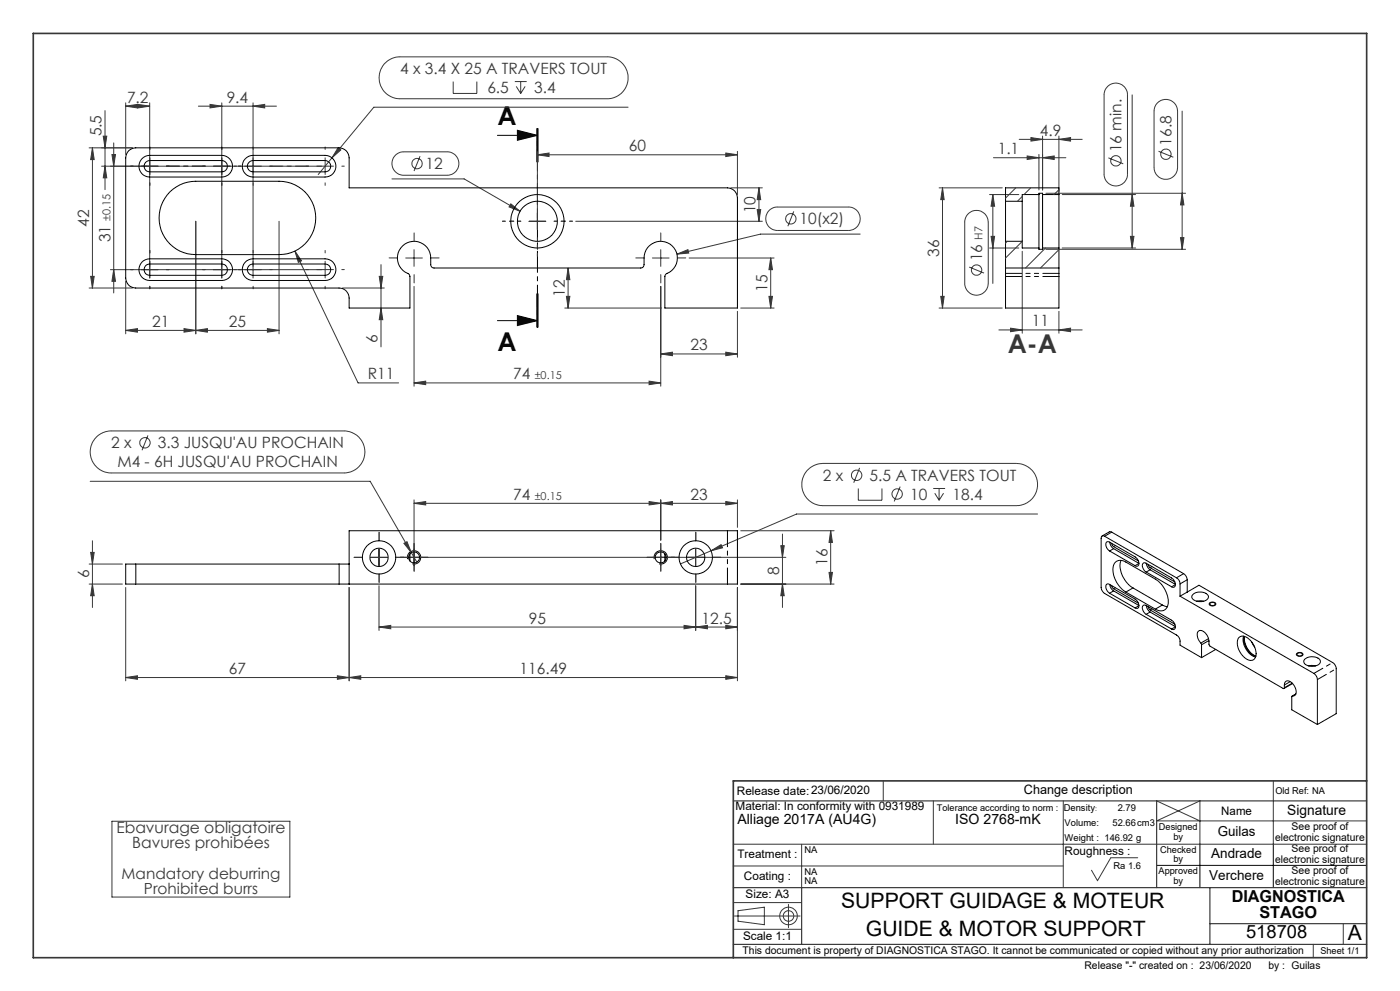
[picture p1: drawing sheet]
<svg xmlns="http://www.w3.org/2000/svg" width="420mm" height="297mm" viewBox="0 0 420 297" stroke-linecap="round" stroke-linejoin="round" font-family="sans-serif">
<g fill="none" stroke="#373737" stroke-width=".3">
<path d="M115.5 18.9l1.8-1.2 2.4-.7h62.4a6.3 6.3 0 0 1 6.3 6.3 6.3 6.3 0 0 1-6.3 6.3h-62.1a6.3 6.3 0 0 1-5.8-3.8 6.3 6.3 0 0 1 1.3-6.9zM31.5 33.2v23.6M37.7 31.8l3.5-.5v1zM37.7 30.8v15.5M37.7 31.8h7.2M41.4 31.3l3.5 .5-3.5 .5zM44.9 30.8v52.5M59.5 31.8h23.4M63 31.3l3.5 .5-3.5 .5zM66.5 30.8v52.5M75.9 31.8l3.5-.5v1zM75.9 30.8v52.5"/>
<path d="M136 24.4v3.6h7.1v-3.6M154.4 24.4h3.6M154.9 25.9l1.3 2.1M156.2 24.4v3.6M157.6 25.9l-1.4 2.1M188.4 32.1h-76.3l-12.5 15.2M332.2 26a3.5 3.5 0 0 1 3.9-.8 3.5 3.5 0 0 1 2.1 3.2v23.8a3.5 3.5 0 0 1-3.5 3.5 3.5 3.5 0 0 1-3.5-3.5v-24.1l.4-1.2zM339.7 28.4v45.9M347.2 30.9a3.5 3.5 0 0 1 3.8-.8 3.5 3.5 0 0 1 2.3 3.2v16.9a3.5 3.5 0 0 1-3.6 3.5 3.5 3.5 0 0 1-3.5-3.5v-16.9l.3-1.3zM354.6 33.3v41.4M26.7 44.3h13M27.7 44.3l.6 3.5h-1.1z"/>
<path d="M27.7 44.3v42M30.5 49.8h66M31 40.8h1l-.5 3.5zM31.5 49.8l.5 3.5h-1zM33.6 46.3h1l-.5 3.5zM34.1 42.8v45M99.6 47.3l-4.1 5M101.4 44.3l.8 .6-2.6 2.4zM117.6 53.6h21.6l16.8 9.7M118.7 46.5l.9-.6 1.2-.4h13.4a3.5 3.5 0 0 1 3.5 3.5 3.5 3.5 0 0 1-3.5 3.5h-13.1a3.5 3.5 0 0 1-3.3-2.2 3.5 3.5 0 0 1 .9-3.8zM126 46.8l-1.8 4.5M161.2 46.4l3.5-.5v1z"/>
<path d="M161.2 45.4v23.4M161.2 46.4h60M217.7 45.9l3.5 .5-3.5 .5zM219.2 56.3h9.5M221.2 45.4v12.9M227.7 56.3v10M227.7 56.3l.5 3.5h-1zM281.7 56.3h19M282.8 56.3v36M282.8 56.3l.4 3.5h-1zM296.9 58.3h8.7M297.9 58.3v26.6"/>
<path d="M297.9 58.3l.5 3.5h-1.1zM298 47.3h21.8M305.8 41.8h18.9M308.2 46.7l3.5 .6-3.5 .5zM309.3 41.2l3.5 .6-3.5 .5zM311.7 46.3v10.6M312.8 47.3l3.5-.6v1.1zM312.8 40.8v16.1M313.8 57.9h41.9M317.7 41.8l3.5-.6v1.1zM317.7 40.8v16.5M318.7 58.3h22"/>
<path d="M332.5 47.3l4.5 1.8M339.7 58.3l.5 3.5h-1.1zM347.6 45.3l4.4 1.8M354.6 57.9l.6 3.5h-1zM58.7 66.3v33.7M83.7 66.3v33.7M88.5 75.2l2 3-1 .4zM88.5 75.2l18.9 39.6h12.2M114.3 79.3v24.7M121.7 77.3h5M124.2 74.8v5M153.2 61.1l2.8 2.2-3.3-1.3z"/>
<path d="M158.7 66.3h5M172.7 66.3h56M195.7 77.3h5M198.2 74.8v5M203.1 76.2l3.3-1.4 .2 1zM206.7 77.3h25.5M227.2 62.8h1l-.5 3.5zM230.6 63.2l1.1-.8 1.3-.3h21.5a3.5 3.5 0 0 1 3.6 3.5 3.5 3.5 0 0 1-3.6 3.5h-21.2a3.5 3.5 0 0 1-3.3-2.1 3.5 3.5 0 0 1 .6-3.8zM231.2 77.3v15M231.2 77.3l.5 3.5h-1zM238.1 63.4l-1.7 4.4M258.1 70.2h-30l-25 6"/>
<path d="M290.4 64.1a3.5 3.5 0 0 1 3.9-.8 3.5 3.5 0 0 1 2.2 3.3v18.3a3.5 3.5 0 0 1-3.6 3.6 3.5 3.5 0 0 1-3.5-3.6v-18.6l.3-1zM296.9 74.3h8.7M297.3 70.8h1.1l-.5 3.5zM306.7 75.3v24.6M313.8 74.7h41.9M318.7 74.3h22M339.1 70.8h1.1l-.5 3.5zM354.2 71.2h1l-.6 3.5zM26.7 86.3h13M27.2 82.8h1.1l-.6 3.5zM33.1 80.8h63.4M34.1 80.8l.5 3.5h-1z"/>
<path d="M37.7 99l3.5-.5v1.1zM37.7 99h46M37.7 84.3v15.7M55.2 98.5l3.5 .5-3.5 .6zM58.7 99l3.5-.5v1.1zM80.2 98.5l3.5 .5-3.5 .6zM102.7 86.3h12.6M113.8 82.8h1l-.5 3.5zM114.3 92.3l.5 3.5h-1zM124.2 85.8v29.9M169.4 92.3h29.1M169.9 88.8h1.1l-.6 3.5z"/>
<path d="M170.4 80.3l.6 3.5h-1.1zM170.4 80.3v12M198.2 85.8v29.9M221.2 93.3v13.8M222.2 92.3h10M230.7 88.8h1l-.5 3.5zM281.7 92.3h19M282.2 88.8h1l-.4 3.5zM290.8 80l4.4 1.8M299.6 98.9h25.1M303.2 98.4l3.5 .5-3.5 .5zM317.7 98.9l3.5-.5v1z"/>
<path d="M317.7 93.3v6.6M124.2 114.8l3.5-.6v1.1zM124.2 114.8h74M194.7 114.2l3.5 .6-3.5 .5zM198.2 106.1l3.5-.6v1.1zM198.2 106.1h23M217.7 105.5l3.5 .6-3.5 .5zM28.9 131.1l2-1.5 2.1-.5h70.2a6.3 6.3 0 0 1 6.3 6.3 6.3 6.3 0 0 1-6.3 6.3h-69.8a6.3 6.3 0 0 1-5.9-3.8 6.3 6.3 0 0 1 1.4-6.8zM44.4 130.5l-1.8 4.4M27.1 144.2h84l12.3 21.4M124.2 150.8l3.5-.5v1zM124.2 149.8v19.7"/>
<path d="M124.2 150.8h97M194.7 150.3l3.5 .5-3.5 .5zM198.2 150.8l3.5-.5v1zM198.2 149.8v12.1M217.7 150.3l3.5 .5-3.5 .5zM221.2 149.8v8.2M222.2 159.1h28M242.1 141.1l2-1.5 1.3-.5 1.5-.2h58a6.3 6.3 0 0 1 6.4 6.3 6.3 6.3 0 0 1-6.4 6.3h-58a6.3 6.3 0 0 1-5.8-3.7 6.3 6.3 0 0 1 1-6.7zM249.2 159.1l.5 3.5h-1zM249.2 159.1v15.9M257.5 146.4v3.5h7.1v-3.5M257.9 140.2l-1.8 4.5"/>
<path d="M270.1 145.8l-1.8 4.5M280 146.4h3.5M280.4 147.8l1.3 2.1M281.7 146.4v3.5M283.1 147.8l-1.4 2.1M311.3 154.1h-72.3l-34.9 14.9M26.7 175h10M26.7 169h10M27.2 165.6h1.1l-.6 3.4zM27.7 162.1v20M27.7 175l.6 3.5h-1.1zM37.7 176.1v27.9"/>
<path d="M104.7 176.1v27.9M111.2 167h5M113.7 164.6v4.9M113.7 175.5v13.4M121.2 162.8l.9-.5 1.3 3.3zM123.4 165.6l1.7 2.9M198.2 164.6v4.9M208.7 164.6v4.9M208.7 175.5v13.4M213.3 165.1l3-1.9 .4 1zM221.2 176.1v27.9M222.2 175h28"/>
<path d="M234.2 163.5h1.1l-.6 3.5zM234.7 175l.6 3.5h-1.1zM234.7 160.1v22M235.8 167h-114.1M248.7 171.6h1l-.5 3.4zM113.7 187.9l3.5-.5v1.1zM205.2 187.4l3.5 .5-3.5 .6zM208.7 187.9l3.5-.5v1.1zM217.7 187.4l3.5 .5-3.5 .6zM221.2 187.9h-107.5M37.7 203.1l3.5-.6v1.1zM101.2 202.5l3.5 .6-3.5 .5z"/>
<path d="M104.7 203.1l3.5-.6v1.1zM217.7 202.5l3.5 .6-3.5 .5zM221.2 203.1h-183.5M265 234v6M382 234v19M33.6 246.1h53.4v22.7h-53.4zM220 253h190M220 259.5h99M240.5 253v13M280 240v13M319 240v26M341.3 257.1h-8.1l-4 6.8-1.8-3.1"/>
<path d="M347 240l13 6M410 246h-63l13-6v13M220 278.5h20.5M220 270.5h20.5M220.3 274.5h19.7M221.4 272.9l7.9-1v5.2l-7.9-1zM236.5 271v7M403 276.8v6.2M394 283v4"/>
<circle cx="125.1" cy="49" r="1.55"/>
<circle cx="334.8" cy="48.2" r="1.56"/>
<circle cx="349.8" cy="46.2" r="1.55"/>
<circle cx="237.2" cy="65.6" r="1.55"/>
<circle cx="293" cy="80.9" r="1.55"/>
<circle cx="43.5" cy="132.7" r="1.55"/>
<circle cx="257" cy="142.4" r="1.55"/>
<circle cx="269.2" cy="148" r="1.55"/>
<circle cx="236.5" cy="274.5" r="1.58"/>
<circle cx="236.6" cy="274.5" r="2.63"/>
</g>
<g fill="none" stroke="#000" stroke-width=".3">
<path d="M155.2 39l6 1.6-6 1.4zM161.1 38.5v10M161.2 38.5v10M161.4 38.5v10M149.2 40.6h12M149.2 96.1h12M155.2 94.6l6 1.5-6 1.5zM161.1 88.1v10M161.2 88.1v10M161.4 88.1v10zM122.3 167.6a2 2 0 0 1 1.7-2.6 2 2 0 0 1 2.2 2.2 2 2 0 0 1-2.5 1.8M196.3 167.6a2 2 0 0 1 1.7-2.6 2 2 0 0 1 2.2 2.2 2 2 0 0 1-2.5 1.8"/>
<path d="M362.9 180.7a1.04 1.04 0 0 1 1.1-.3 1.04 1.04 0 0 1 .7 .8 1.06 1.06 0 0 1-1.1 .4 1.06 1.06 0 0 1-.8-.8zM389.1 195.8a1 1 0 0 1 1-.3 1 1 0 0 1 .7 .8 1.04 1.04 0 0 1-1 .4 1.04 1.04 0 0 1-.8-.8zM347 259.4h63M360 253v13M382 253v13"/>
</g>
<path d="M161.2 38.5v59.6" fill="none" stroke="#000" stroke-width=".3" stroke-dasharray="6.3 1.3 1.3 1.3" stroke-dashoffset="3.9"/>
<path d="M156.2 66.3h-5.5M161.2 61.3v-5.5M161.2 71.3v5.5M166.2 66.3h5.5" fill="none" stroke="#373737" stroke-width=".3" stroke-dasharray="30.5 1.3 1.3 1.3" stroke-dashoffset="29.6"/>
<g fill="none" stroke="#373737" stroke-width=".3" stroke-dasharray="30.5 1.3 1.3 1.3">
<path d="M39.9 49.8h-.7M44.9 44.8v-.8M44.9 54.8v.7M44.9 49.8v2.5M44.9 49.8h2.5M44.9 49.8v-2.5M44.9 49.8h-2.5M49.9 49.8h.8M61.5 49.8h-.7M66.5 49.8v-2.5M66.5 49.8h-2.5M66.5 49.8v2.5"/>
<path d="M66.5 49.8h2.5M66.5 44.8v-.8M66.5 54.8v.7M70.9 49.8h-.7M71.5 49.8h.8M75.9 44.8v-.8M75.9 54.8v.7M80.9 49.8h.8M92.5 49.8h-.7M97.5 49.8v-2.5M97.5 49.8h-2.5M97.5 49.8v2.5"/>
<path d="M97.5 49.8h2.5M97.5 44.8v-.8M97.5 54.8v.7M102.5 49.8h.8M44.9 75.8v-.8M66.5 75.8v-.8M75.9 75.8v-.8M97.5 75.8v-.8M119.2 77.3h-2.5M124.2 72.3v-2.5M129.2 77.3h2.5M193.2 77.3h-2.5"/>
<path d="M198.2 72.3v-2.5M203.2 77.3h2.5M39.9 80.8h-.7M44.9 85.8v.7M44.9 80.8h-2.5M44.9 80.8v2.5M44.9 80.8h2.5M44.9 80.8v-2.5M49.9 80.8h.8M61.5 80.8h-.7M66.5 80.8h2.5M66.5 80.8v-2.5"/>
<path d="M66.5 80.8h-2.5M66.5 80.8v2.5M66.5 85.8v.7M70.9 80.8h-.7M71.5 80.8h.8M75.9 85.8v.7M80.9 80.8h.8M92.5 80.8h-.7M97.5 80.8h2.5M97.5 80.8v-2.5M97.5 80.8h-2.5M97.5 80.8v2.5"/>
<path d="M97.5 85.8v.7M102.5 80.8h.8M124.2 82.3v2.5M198.2 82.3v2.5M108.7 167h-2.5M113.7 162v-2.5M113.7 172v2.5M118.7 167h2.5M121.7 167h-1.6M124.2 164.5v-1.6M124.2 169.5v1.7M126.7 167h1.7"/>
<path d="M195.7 167h-1.6M198.2 164.5v-1.6M198.2 169.5v1.7M200.7 167h1.7M203.7 167h-2.5M208.7 162v-2.5M208.7 172v2.5M213.7 167h2.5"/>
</g>
<path d="M49.9 49.8h11.6M61.5 49.8h-11.6M80.9 49.8h11.6" fill="none" stroke="#373737" stroke-width=".3" stroke-dasharray="30.5 1.3 1.3 1.3" stroke-dashoffset="26.6"/>
<path d="M220 240h190M347 240v26M220 266h190M240.5 266v17M363 266v17M363 276.8h47M220 283h190" fill="none" stroke="#373737" stroke-width=".35"/>
<path d="M10 10h400v277h-400zM410 234h-190v53" fill="none" stroke="#373737" stroke-width=".5"/>
<path d="M155.2 39l6 1.6-6 1.4zM155.2 94.6l6 1.5-6 1.5z" fill="#000"/>
<g fill="#373737">
<path d="M317.7 41.8l3.5-.6v1.1zM309.3 41.2l3.5 .6-3.5 .5z"/>
<path d="M217.7 45.9l3.5 .5-3.5 .5zM161.2 46.4l3.5-.5v1zM217.7 105.5l3.5 .6-3.5 .5zM198.2 106.1l3.5-.6v1.1zM194.7 114.2l3.5 .6-3.5 .5zM124.2 114.8l3.5-.6v1.1zM80.2 98.5l3.5 .5-3.5 .6zM58.7 99l3.5-.5v1.1zM101.2 202.5l3.5 .6-3.5 .5zM37.7 203.1l3.5-.6v1.1zM205.2 187.4l3.5 .5-3.5 .6zM113.7 187.9l3.5-.5v1.1zM217.7 150.3l3.5 .5-3.5 .5zM198.2 150.8l3.5-.5v1zM194.7 150.3l3.5 .5-3.5 .5zM124.2 150.8l3.5-.5v1zM312.8 47.3l3.5-.6v1.1zM308.2 46.7l3.5 .6-3.5 .5z"/>
<path d="M153.2 61.1l-.5 .9 3.3 1.3zM203.1 76.2l3.5-.4-.2-1zM37.7 31.8l3.5-.5v1zM41.4 31.3l3.5 .5-3.5 .5zM101.4 44.3l-1.8 3 2.6-2.4zM37.7 99l3.5-.5v1.1zM55.2 98.5l3.5 .5-3.5 .6zM88.5 75.2l1 3.4 1-.4zM104.7 203.1l3.5-.6v1.1zM217.7 202.5l3.5 .6-3.5 .5zM213.3 165.1l3.4-.9-.4-1zM121.2 162.8l2.2 2.8-1.3-3.3zM208.7 187.9l3.5-.5v1.1zM217.7 187.4l3.5 .5-3.5 .6z"/>
<path d="M114.3 92.3l.5 3.5h-1zM113.8 82.8h1l-.5 3.5zM27.2 82.8h1.1l-.6 3.5zM27.7 44.3l.6 3.5h-1.1zM169.9 88.8h1.1l-.6 3.5zM170.4 80.3l.6 3.5h-1.1zM354.2 71.2h1l-.6 3.5zM354.6 57.9l.6 3.5h-1z"/>
<path d="M31.5 49.8l.5 3.5h-1zM31 40.8h1l-.5 3.5zM234.7 175l.6 3.5h-1.1zM234.2 163.5h1.1l-.6 3.5zM27.7 175l.6 3.5h-1.1zM27.2 165.6h1.1l-.6 3.4zM248.7 171.6h1l-.5 3.4zM249.2 159.1l.5 3.5h-1z"/>
<path d="M231.2 77.3l.5 3.5h-1zM230.7 88.8h1l-.5 3.5zM33.6 46.3h1l-.5 3.5zM34.1 80.8l.5 3.5h-1zM227.7 56.3l.5 3.5h-1zM227.2 62.8h1l-.5 3.5zM282.8 56.3l.4 3.5h-1zM282.2 88.8h1l-.4 3.5zM339.7 58.3l.5 3.5h-1.1zM339.1 70.8h1.1l-.5 3.5zM297.9 58.3l.5 3.5h-1.1zM297.3 70.8h1.1l-.5 3.5z"/>
<path d="M303.2 98.4l3.5 .5-3.5 .5zM317.7 98.9l3.5-.5v1z"/>
<path d="M63 31.3l3.5 .5-3.5 .5zM75.9 31.8l3.5-.5v1z"/>
</g>
<g fill="none" stroke="#000" stroke-width=".3">
<path d="M38.6 45.2l1-.6 1.1-.3h61a3 3 0 0 1 3 3v9h113.5a3 3 0 0 1 3 3v33h-21.7v-9.4l.2-.7a5 5 0 0 0 1.5-8.8 5 5 0 0 0-8 3.9v2a.97 .97 0 0 1-1 1h-62a.97 .97 0 0 1-1-1 5.9 5.9 0 0 0-2.3-6.2 5 5 0 0 0-7.2 2.2 5 5 0 0 0 3 6.9l.3 .7v9.4h-18.3v-3a3 3 0 0 0-3-3h-61a3 3 0 0 1-3-3v-36l.3-1.1zM42.5 47.7a3.2 3.2 0 0 1 2.4-1.1h21.6a3.2 3.2 0 0 1 3.3 3.2 3.2 3.2 0 0 1-3.3 3.3h-21.6a3.2 3.2 0 0 1-2.9-2 3.2 3.2 0 0 1 .5-3.4zM43.6 48.7l1.3-.6h21.6a1.69 1.69 0 0 1 1.7 1.7 1.69 1.69 0 0 1-1.7 1.7h-21.6a1.69 1.69 0 0 1-1.5-1 1.69 1.69 0 0 1 .2-1.8zM50.9 57.5a11.1 11.1 0 0 1 7.8-3.2h25a11 11 0 0 1 11 11 11 11 0 0 1-11 11h-25a11 11 0 0 1-10.1-6.8 11 11 0 0 1 2.3-12zM73.5 47.7a3.2 3.2 0 0 1 2.4-1.1h21.6a3.2 3.2 0 0 1 3.3 3.2 3.2 3.2 0 0 1-3.3 3.3h-21.6a3.2 3.2 0 0 1-3-2 3.2 3.2 0 0 1 .6-3.4zM74.6 48.7l1.3-.6h21.6a1.69 1.69 0 0 1 1.7 1.7 1.69 1.69 0 0 1-1.7 1.7h-21.6a1.67 1.67 0 0 1-1.5-1 1.67 1.67 0 0 1 .2-1.8zM311.7 58.3v16M311.7 58.3h-5v2M311.7 58.3v-.4h1.1v.4M312.8 58.3v16M312.8 58.3h4.9M317.7 58.3v16"/>
<path d="M317.7 58.3v-2h-16v4M42.5 78.6a3.3 3.3 0 0 1 2.4-1h21.6a3.2 3.2 0 0 1 3.3 3.2 3.2 3.2 0 0 1-3.3 3.3h-21.6a3.3 3.3 0 0 1-2.9-2 3.3 3.3 0 0 1 .5-3.5zM43.6 79.7l1.3-.6h21.6a1.69 1.69 0 0 1 1.7 1.7 1.69 1.69 0 0 1-1.7 1.7h-21.6a1.71 1.71 0 0 1-1.5-1 1.71 1.71 0 0 1 .2-1.8zM73.5 78.6a3.3 3.3 0 0 1 2.4-1h21.6a3.2 3.2 0 0 1 3.3 3.2 3.2 3.2 0 0 1-3.3 3.3h-21.6a3.2 3.2 0 0 1-3-2 3.2 3.2 0 0 1 .6-3.5zM74.6 79.7l1.3-.6h21.6a1.69 1.69 0 0 1 1.7 1.7 1.69 1.69 0 0 1-1.7 1.7h-21.6a1.69 1.69 0 0 1-1.5-1 1.69 1.69 0 0 1 .2-1.8zM301.7 60.3v12M301.7 72.3h5M301.7 72.3v8M301.7 60.3h5M306.7 60.3v12M306.7 72.3v2h5M311.7 74.3v.4h1.1v-.4"/>
<path d="M312.8 74.3h4.9M317.7 74.3v6M301.7 80.3v12h16v-12M301.7 80.3h16M104.7 159.1h116.5v15.9h-116.5zM104.7 169h-67v6h67M123 166v2.1M199.5 166v2.1M330.7 160.6l2.2-1.3 .4 .1 21.8 12.5a2.33 2.33 0 0 1 1.1 1.9v3.6M331.9 162.6l.3-.3 .7 .2 7.6 4.4a1.77 1.77 0 0 1 .7 2.8l-.7-.2-7.6-4.4a2.21 2.21 0 0 1-1-2.5zM332 175.1l.9 .1 7.6 4.4a1.77 1.77 0 0 1 .7 2.7l-.7-.1-7.6-4.4a2.04 2.04 0 0 1-.9-2.7zM333 162.5a2.46 2.46 0 0 0 1.1 1.9l7.6 4.4"/>
<path d="M333 175.2a2.46 2.46 0 0 0 1.1 1.9l7.6 4.4M333.5 162.8l.6 1 7.4 4.3M333.5 175.5l.4 .9 7.6 4.4M334.5 168.7a2.4 2.4 0 0 1 3.2-.3l8.9 5.2a8.1 8.1 0 0 1 3.7 8.1 2.26 2.26 0 0 1-3.7 .9l-8.9-5.2a8 8 0 0 1-3.6-8zM336.3 168a7.7 7.7 0 0 0 3.6 8.2l8.8 5.1 1.5 .6M342.9 168.9l.3-.2 .7 .1 7.6 4.4a1.77 1.77 0 0 1 .6 2.8h-.4l-7.8-4.6a2.18 2.18 0 0 1-1-2.5zM343.9 168.8a2.8 2.8 0 0 0 1.2 2l7.5 4.4M344.5 169.2l.6 .9 7.4 4.3M354 178.7v-3.7a2.11 2.11 0 0 0-1-1.8l-21.6-12.5a.63 .63 0 0 0-.8-.1 .63 .63 0 0 0-.3 .7v14.7a2.49 2.49 0 0 0 1.1 1.9l21.6 12.4a2.11 2.11 0 0 1 1 1.9v1.2l6.5 3.7M354 178.7l40.2 23.1a2.49 2.49 0 0 1 1 1.9v13.4M356.2 177.4l3.5-2 40.1 23.2a2.33 2.33 0 0 1 1.1 1.8v13.5l-5.7 3.2M356.2 177.4l-2.2 1.3"/>
<path d="M357.9 178.1a3.2 3.2 0 0 1 4.6 .6 2.08 2.08 0 0 1-2.8 1.6 1.79 1.79 0 0 1-2.1-1.7zM342.9 181.6l.3-.3 .7 .2 7.6 4.4a1.77 1.77 0 0 1 .6 2.8l-.6-.2-7.6-4.4a2.18 2.18 0 0 1-1-2.5zM343.9 181.5a2.8 2.8 0 0 0 1.2 1.9l7.5 4.4M344.5 181.8l.6 1 7.4 4.3M359 180.2h2.1M360.5 197.1v-4a4.5 4.5 0 0 1-1.2-3.7 1.58 1.58 0 0 1 2.6 .7 5.1 5.1 0 0 1 .9 3.2l.2 .3 22 12.8 .3-.1v-1a1.18 1.18 0 0 1 .8-1.3 1.18 1.18 0 0 1 1.4 .6 2.97 2.97 0 0 1 .9 3.8l-.9 .3v4l7.7 4.4M363.1 180.7a.84 .84 0 0 1 .8-.2 .84 .84 0 0 1 .6 .7 .99 .99 0 0 1-1.6-.2zM364.7 194.6l-4.2 2.5M371.6 191.1a2.14 2.14 0 0 1 3.2 .5 5.1 5.1 0 0 1 1.6 5.7 1.96 1.96 0 0 1-3-.2 5.1 5.1 0 0 1-1.8-6zM373.1 190.7a5.7 5.7 0 0 0 3.6 6.2M373.2 190.7a6.2 6.2 0 0 0 3.5 6.1M373.4 190.7a5.8 5.8 0 0 0 3.4 5.9"/>
<path d="M375.5 192.4l.9 1.6M389.3 195.8a.87 .87 0 0 1 1.4 .5 .87 .87 0 0 1-.9 .3 .87 .87 0 0 1-.7-.6zM391.5 197.5a3.5 3.5 0 0 1 4.5 .3 1.59 1.59 0 0 1-1.9 1.9 2.49 2.49 0 0 1-3-1.5zM392.6 199.6h2.1M387.8 204.9l-2.6 1.4M388.8 208l-1.2 .6"/>
<circle cx="161.2" cy="66.3" r="6"/>
<circle cx="161.2" cy="66.3" r="8"/>
<circle cx="113.7" cy="167.1" r="5"/>
<circle cx="113.7" cy="167" r="2.74"/>
<circle cx="124.2" cy="167" r="1.65"/>
<circle cx="198.2" cy="167" r="1.65"/>
<circle cx="208.7" cy="167.1" r="5"/>
<circle cx="208.7" cy="167" r="2.75"/>
</g>
<g fill="none" stroke="#000" stroke-width=".3" stroke-dasharray="6.3 1.3 1.3 1.3 1.3 1.3">
<path d="M40.7 175v-6M101.7 175v-6M331.4 160.7l2.1-1.2M334.1 164.4l-1.2 .7M334.1 177.1l-1.2 .7M334.7 163.5l-.6 .3M334.7 176.1l-.6 .3M337.8 177.4l2.1-1.2M340.5 169.5l1.2-.6M345.1 170.8l-1.2 .6M345.6 169.8l-.5 .3M351.5 175.9l1.1-.7"/>
<path d="M353 173.1l2.1-1.2M354 175l2.2-1.2M340.5 182.2l1.2-.7M345.1 183.4l-1.2 .7M345.6 182.5l-.5 .3M346.6 182.5l2.1-1.2M351.5 188.5l1.1-.7M360.3 192.7l2.3-1.3M360.5 193.2l2.2-1.2M385.3 205.3l1.8-1M385.3 206.1l2.4-1.4M387.8 208.6l.9-.6"/>
</g>
<path d="M317.7 81.9h-16M317.7 82.9h-16M218.2 175v-16" fill="none" stroke="#000" stroke-width=".3" stroke-dasharray="6.3 1.3 1.3 1.3 1.3 1.3" stroke-dashoffset="1.5"/>
<path d="M394.2 201.8l5.6-3.2M395.2 203.7l5.7-3.3" fill="none" stroke="#000" stroke-width=".3" stroke-dasharray="6.3 1.3 1.3 1.3 1.3 1.3" stroke-dashoffset="3.3"/>
<path d="M304.7 56.3l-3 3.1M306.7 58.9l-1.5 1.4M309.2 56.3l-2 2M317.7 56.9l-1.5 1.4M302.2 72.3l-.5 .5M306.7 72.4l-5 4.9M313.7 74.3l-6 6M317.7 74.8l-5.6 5.5" fill="none" stroke="#373737" stroke-width=".3"/>
<g font-size="7.8">
<text x="149.2" y="37.5">A</text>
<text x="149.2" y="105.1">A</text>
</g>
<text font-size="7.8" fill="#373737" x="302.3" y="105.9">A-A</text>
<g font-size="6.3">
<text x="252.4" y="272">SUPPORT GUIDAGE &amp; MOTEUR</text>
<text x="259.8" y="280.5">GUIDE &amp; MOTOR SUPPORT</text>
<text x="404.4" y="281.7">A</text>
</g>
<text font-size="5.5" x="373.8" y="281.2">518708</text>
<g font-size="4.9">
<text x="369.5" y="270.3">DIAGNOSTICA</text>
<text x="377.8" y="275.2">STAGO</text>
</g>
<g font-size="4.7" fill="#373737">
<text x="120" y="22.3">4 x 3.4 X 25 A TRAVERS TOUT</text>
<text x="146.2" y="27.8">6.5</text>
<text x="160.3" y="27.8">3.4</text>
<text x="38.1" y="30.8">7.2</text>
<text x="68" y="30.8">9.4</text>
<text x="30.5" y="40.9" transform="rotate(-90 30.5 40.9)">5.5</text>
<text x="312" y="40.7">4.9</text>
<text x="188.6" y="45.3">60</text>
<text x="299.3" y="46.2">1.1</text>
<text x="336.5" y="45.6" transform="rotate(-90 336.5 45.6)">16 min.</text>
<text x="351.5" y="43.6" transform="rotate(-90 351.5 43.6)">16.8</text>
<text x="127.7" y="50.7">12</text>
<text x="226.7" y="63.9" transform="rotate(-90 226.7 63.9)">10</text>
<text x="26.7" y="67.9" transform="rotate(-90 26.7 67.9)">42</text>
<text x="239.8" y="67.3">10(x2)</text>
<text x="33.1" y="72.6" transform="rotate(-90 33.1 72.6)">31</text>
<text x="281.7" y="76.9" transform="rotate(-90 281.7 76.9)">36</text>
<text x="294.7" y="78.4" transform="rotate(-90 294.7 78.4)">16</text>
<text x="169.4" y="88.9" transform="rotate(-90 169.4 88.9)">12</text>
<text x="230.2" y="87.4" transform="rotate(-90 230.2 87.4)">15</text>
<text x="45.7" y="98">21</text>
<text x="68.7" y="98">25</text>
<text x="309.6" y="97.8">11</text>
<text x="113.3" y="102.7" transform="rotate(-90 113.3 102.7)">6</text>
<text x="207.1" y="105">23</text>
<text x="110.3" y="113.7">R11</text>
<text x="153.9" y="113.7">74</text>
<text x="33.4" y="134.4">2 x</text>
<text x="47.4" y="134.4">3.3 JUSQU'AU PROCHAIN</text>
<text x="35.2" y="140">M4 - 6H JUSQU'AU PROCHAIN</text>
<text x="153.9" y="149.8">74</text>
<text x="207.1" y="149.8">23</text>
<text x="246.9" y="144.1">2 x</text>
<text x="260.9" y="144.1">5.5 A TRAVERS TOUT</text>
<text x="273" y="149.7">10</text>
<text x="285.8" y="149.7">18.4</text>
<text x="26.7" y="173.3" transform="rotate(-90 26.7 173.3)">6</text>
<text x="233.8" y="172.3" transform="rotate(-90 233.8 172.3)">8</text>
<text x="248.2" y="169.6" transform="rotate(-90 248.2 169.6)">16</text>
<text x="158.6" y="186.9">95</text>
<text x="210.5" y="186.9">12.5</text>
<text x="68.7" y="202">67</text>
<text x="155.9" y="202">116.49</text>
<text x="34.9" y="249.7">Ebavurage obligatoire</text>
<text x="39.7" y="254.2">Bavures prohibées</text>
</g>
<g font-size="4.6" fill="#373737">
<text x="36.5" y="263.3">Mandatory deburring</text>
<text x="43.2" y="267.9">Prohibited burrs</text>
</g>
<g font-size="4.2">
<text x="386.2" y="244.2">Signature</text>
<text x="221.2" y="247.1">Alliage 2017A (AU4G)</text>
<text x="286.6" y="247.1">ISO 2768-mK</text>
</g>
<g font-size="4.1">
<text x="365.3" y="250.5">Guilas</text>
<text x="363.4" y="257.2">Andrade</text>
<text x="362.8" y="263.7">Verchere</text>
</g>
<text font-size="3.9" x="307.2" y="238.1">Change description</text>
<g font-size="3.5">
<text x="221.1" y="238.1">Release date:23/06/2020</text>
<text x="220.7" y="242.8">Material: In conformity with 0931989</text>
<text x="366.4" y="244.2">Name</text>
<text x="221.2" y="257.2">Treatment :</text>
<text x="319.4" y="256.3">Roughness :</text>
<text x="223.2" y="263.7">Coating :</text>
<text x="223.7" y="269.2">Size: A3</text>
<text x="222.9" y="281.7">Scale 1:1</text>
</g>
<g font-size="3.3" fill="#373737">
<text x="33.1" y="66.1" transform="rotate(-90 33.1 66.1)">±0.15</text>
<text x="294.7" y="71.9" transform="rotate(-90 294.7 71.9)">H7</text>
<text x="160.4" y="113.7">±0.15</text>
<text x="160.4" y="149.8">±0.15</text>
</g>
<g font-size="3.2">
<text x="382.6" y="252">electronic signature</text>
<text x="387.5" y="248.8">See proof of</text>
<text x="387.5" y="255.5">See proof of</text>
<text x="382.6" y="258.6">electronic signature</text>
<text x="387.5" y="262">See proof of</text>
<text x="382.6" y="265.1">electronic signature</text>
<text x="222.8" y="285.9">This document is property of DIAGNOSTICA STAGO. It cannot be communicated or copied without any prior authorization</text>
<text x="325.3" y="290.6">Release &quot;-&quot; created on : 23/06/2020</text>
<text x="380.5" y="290.6">by : Guilas</text>
</g>
<g font-size="2.8">
<text x="382.6" y="238.1">Old Ref: NA</text>
<text x="319.1" y="243">Density</text>
<text x="335.3" y="243">2.79</text>
<text x="319.4" y="247.5">Volume:</text>
<text x="333.7" y="247.5">52.66cm3</text>
<text x="347.7" y="248.9">Designed</text>
<text x="352" y="251.7">by</text>
<text x="241.3" y="255.7">NA</text>
<text x="319.4" y="252.1">Weight : 146.92 g</text>
<text x="348" y="255.5">Checked</text>
<text x="241.3" y="262.3">NA</text>
<text x="334" y="260.3">Ra 1.6</text>
<text x="347.6" y="262">Approved</text>
<text x="352" y="258.3">by</text>
<text x="241.3" y="265">NA</text>
<text x="352" y="264.8">by</text>
<text x="396.1" y="285.8">Sheet 1/1</text>
</g>
<text font-size="2.7" x="281.1" y="243.1">Tolerance according to norm :</text>
<text font-size="2.1" x="328.5" y="243">:</text>
</svg>
